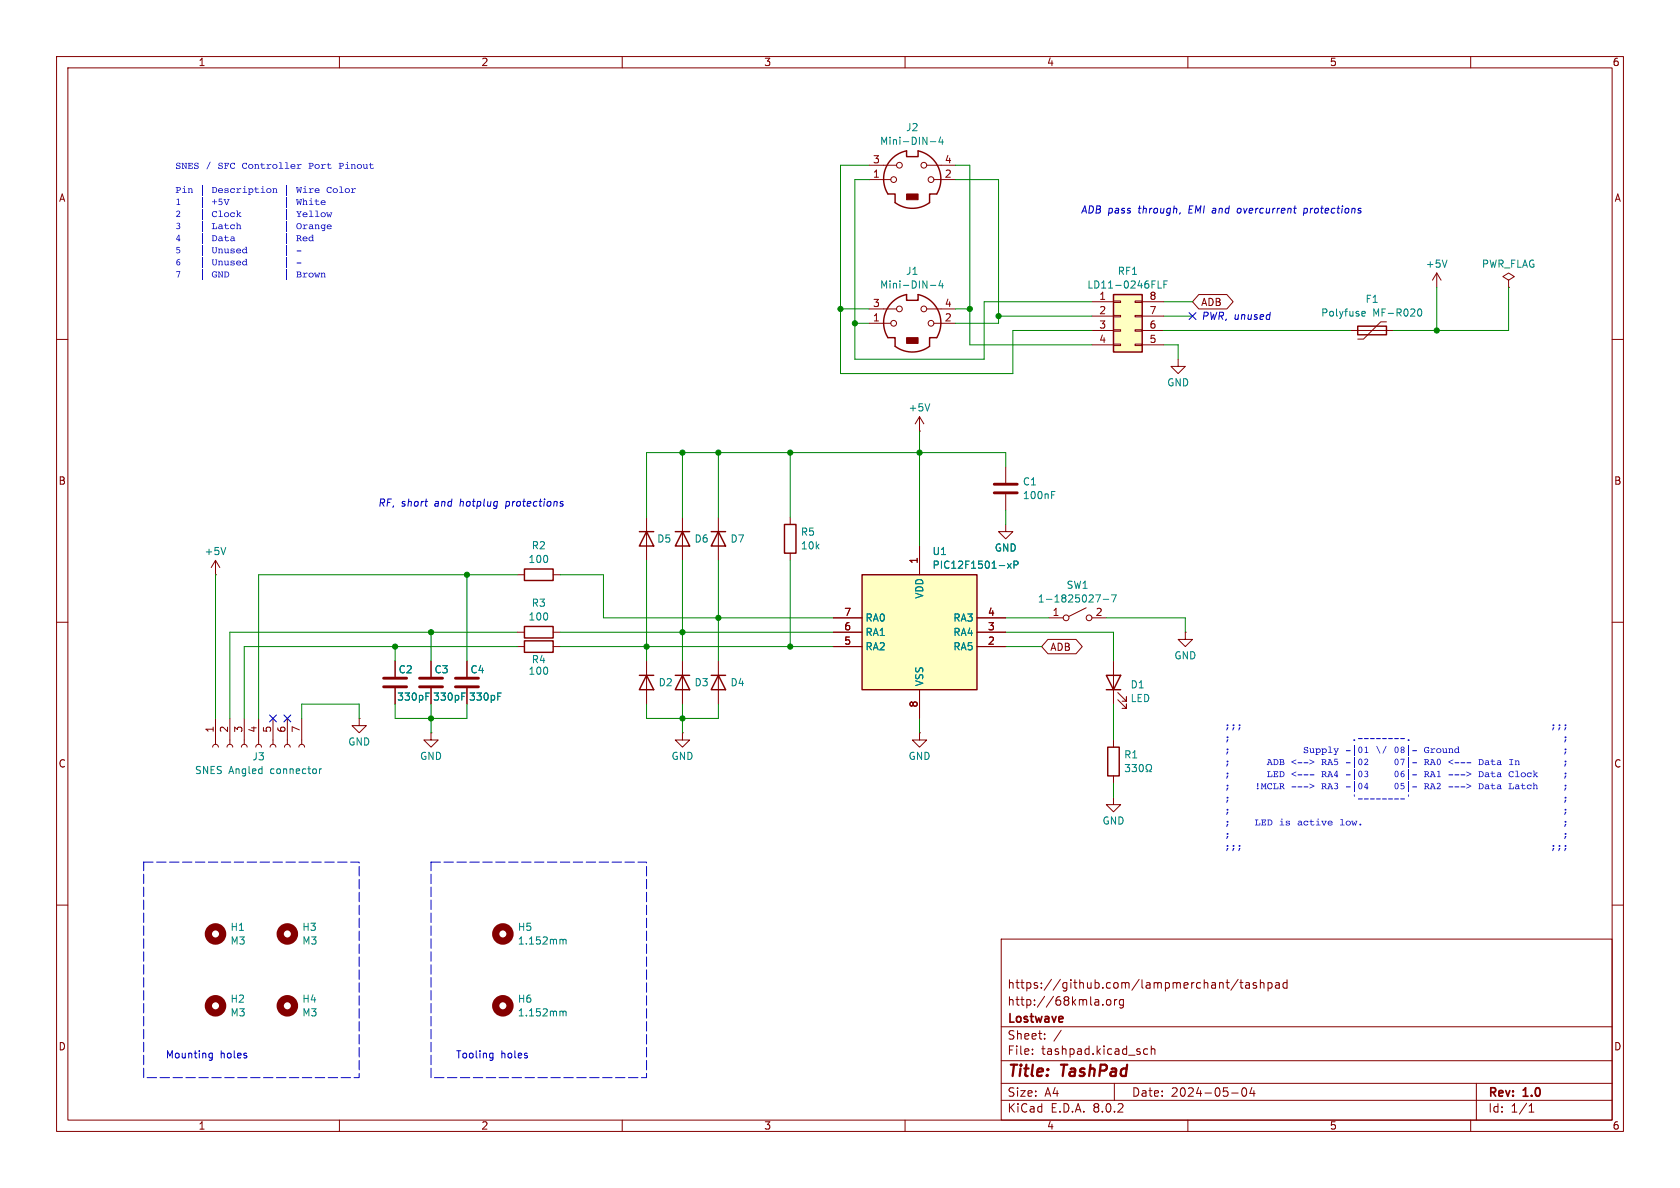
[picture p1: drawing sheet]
<svg xmlns="http://www.w3.org/2000/svg" width="297mm" height="210mm" viewBox="0 0 297 210" stroke-linecap="round" stroke-linejoin="round" font-family="sans-serif">
<g fill="none" stroke="#840000" stroke-width=".18">
<path d="M10 10h277v190h-277zM12 12h273v186h-273zM60 10v2M110 10v2M160 10v2M210 10v2M260 10v2M10 60h2M238.8 58.4h7.6M245.1 56.9h-1l-3.1 3h-1M254 48.3l-.8 1.2M254 48.3v2.5"/>
<path d="M254 48.3l.8 1.2M266.7 49.5l1-.6-1-.6-1 .6 1 .6v1.3M266.7 50.8h.1M285 60h2M208.3 63.5v1.3h1.2l-1.2 1.2-1.3-1.2h1.3M139.7 91.4v1.3M139.7 97.8v1.3M177.8 92.7v1.3h1.3l-1.3 1.3-1.3-1.3h1.3M177.8 82.6v2.7M177.8 87.4v2.8M10 110h2M82.5 116.8v2.8"/>
<path d="M185.4 109.2h2.6M192 107.4l-3 1.6M193 109.2h2.6M209.5 111.8v1.2h1.3l-1.3 1.3-1.2-1.3h1.2M209.5 111.8h.1M285 110h2M37.6 132.1l.1-.4 .4-.1 .4 .1 .1 .4M38.1 127v4.6M40.1 132.1l.2-.4 .3-.1 .4 .1 .1 .4M40.6 127v4.6M42.7 132.1l.1-.4 .4-.1 .3 .1 .2 .4M43.2 127v4.6"/>
<path d="M45.2 132.1l.2-.4 .3-.1 .4 .1 .1 .4M45.7 127v4.6M47.8 132.1l.1-.4 .4-.1 .3 .1 .2 .4M48.3 127v4.6M50.3 132.1l.1-.4 .4-.1 .4 .1 .1 .4M50.8 127v4.6M52.8 132.1l.2-.4 .3-.1 .4 .1 .1 .4M53.3 127v4.6M82.5 121.7v2.8M10 160h2M196.8 141v1.2h1.3l-1.3 1.3-1.2-1.3h1.2M285 160h2"/>
<path d="M177 166h108v32h-108zM194.2 176.8v.9M194.2 177.6l-.1 .1M194.2 177.1h-.1M195 177.6v.1M195.7 176.8l.2-.1 .4 .1 .1 .6-.2 .2-.3 .1-.2-.1zM197 176.7v1M197.5 176.7l-.3 .1-.2 .2M198.6 176.8l-.4-.1-.3 .3v.4l.1 .2h.6M198.6 176.7v1.2l-.3 .3-.3-.1M216.7 173.7h.6M217 173.2v1.3l.3 .2"/>
<path d="M218.9 173.1l-1.3 2M219.2 173.7h.5M219.4 173.2v1.3l.3 .2M220.2 173.8h.6l.1 .9M220.9 174.1h-.5a.29 .29 0 0 0-.2 .3 .29 .29 0 0 0 .2 .3l.5-.1M222.1 173.8l-.4-.1-.2 .2 .1 .2 .5 .2v.3h-.6M222.8 173.8l.2-.1 .4 .1 .1 .9M222.8 173.2v1.5M224.2 173.8l.4-.1 .3 .3v.4l-.2 .2h-.5M224.2 173.7v1.5M225.5 173.8h.6l.1 .9M226.2 174.1h-.5a.29 .29 0 0 0-.3 .3 .29 .29 0 0 0 .3 .3l.5-.1"/>
<path d="M227.5 173.8l-.4-.1-.3 .3v.4l.2 .2h.5M227.5 173.2v1.5M60 198v2M110 198v2M160 198v2M177 194.5h108M177 191.5h108M177 187.5h108M177 181.5h108M182.5 186.3v.1M182.5 185.5v.1M184.7 183.6v.1"/>
<path d="M184.7 182.8v.1M187.6 182.1l-1.3 2M197 191.5v3M202.9 185.5l-.4-.1-.3 .3v.4l.1 .2h.6M203.5 185.5l.2-.1 .4 .1 .1 .9M203.5 184.9v1.5M210 198v2M217.7 193.2h1.2M219.7 192.4l.2-.1a.81 .81 0 0 1 .6 .6 .81 .81 0 0 1-.3 .8l-.2 .1a.81 .81 0 0 1-.3-1.4zM221.3 192.2l-.3 1.1h.9M221.7 192.8v1M260 198v2"/>
<path d="M261 191.5v6.5M270.3 196.6h.9M270.3 195.5l.4-.4v1.5"/>
<circle cx="188.5" cy="109.2" r=".51"/>
<circle cx="192.5" cy="109.2" r=".51"/>
</g>
<path d="M240 57.7h5.1v1.5h-5.1zM138.7 92.7h2v5.1h-2z" fill="none" stroke="#840000" stroke-width=".25"/>
<g fill="none" stroke="#008484" stroke-width=".18">
<path d="M240.8 55.7l.1 .2 .4-.1M240.8 55.2l.1-.2h.3l.2 .2v.1l-.6 .2M250.8 54.7l.1-.1a.68 .68 0 0 1 .5 .6 .68 .68 0 0 1-.5 .7 .84 .84 0 0 1-.1-1.2zM255.8 46l-.4 1.2M185.9 87.5h.4M185.9 86.9h.6M193.7 105.2h.9l-.6 1.2M195 105.9h1M196.5 105.2h.8l-.5 1.2M56.5 135.9v.9M56.8 135.9l-.3 .2M88 123.1h.4"/>
<path d="M88 122.5h.6"/>
</g>
<path d="M175.8 85.6h4M175.8 87.1h4M80.5 119.9h4.1M80.5 121.4h4.1" fill="none" stroke="#840000" stroke-width=".51"/>
<path d="M196.8 52.1h5.1v10.1h-5.1z" fill="#ffffc2"/>
<g fill="none" stroke="#840000" stroke-width=".18">
<path d="M153.7 31.8h3.8M153.7 29.2h4.8M163.8 29.2h5.1M165.1 31.8h3.8M153.7 57.2h3.8M153.7 54.6h4.8M163.8 54.6h5.1M165.1 57.2h3.8M193 53.3h3.8M193 55.9h3.8M193 58.4h3.8M196.8 58.3h1.3v.2h-1.3z"/>
<path d="M196.8 55.8h1.3v.2h-1.3zM196.8 53.2h1.3v.3h-1.3zM200.7 58.3h1.2v.2h-1.2zM200.7 55.8h1.2v.2h-1.2zM200.7 53.2h1.2v.3h-1.2zM201.9 53.3h3.8M201.9 55.9h3.8M201.9 58.4h3.8M162.6 76.2h.1M162.6 73.7l-.8 1.2M162.6 73.7v2.5M162.6 73.7l.7 1.2"/>
<path d="M193 61h3.8M196.8 60.8h1.3v.3h-1.3zM200.7 60.8h1.2v.3h-1.2zM201.9 61h3.8M38.1 99.1l-.8 1.2M38.1 99.1v2.5M38.1 99.1l.8 1.2M127 91.4v7.7M38.1 101.6h.1M69.8 116.8v2.8M76.2 116.8v2.8M91.4 101.6h1.3"/>
<path d="M97.8 101.6h1.3M114.3 116.8v7.7M127 116.8v7.7M69.8 121.7v2.8M76.2 121.7v2.8M120.6 129.5v1.3h1.3l-1.3 1.3-1.2-1.3h1.2M120.6 129.5h.1M162.6 129.5v1.3h1.2l-1.2 1.3-1.3-1.3h1.3M162.6 129.5h.1"/>
<circle cx="158" cy="31.8" r=".51"/>
<circle cx="159" cy="29.2" r=".51"/>
<circle cx="163.3" cy="29.2" r=".51"/>
<circle cx="164.6" cy="31.8" r=".51"/>
<circle cx="158" cy="57.2" r=".51"/>
<circle cx="159" cy="54.6" r=".51"/>
<circle cx="163.3" cy="54.6" r=".51"/>
<circle cx="164.6" cy="57.2" r=".51"/>
</g>
<path d="M157.6 28.1l1.4-1 1.3-.4v1h2v-1a5.1 5.1 0 0 1 3.3 7.6h-1.3v1.5a5.1 5.1 0 0 1-6.1 0v-1.5h-1.2a5.1 5.1 0 0 1 .6-6.2zM157.6 53.5l1.4-1 1.3-.4v1h2v-1a5.1 5.1 0 0 1 3.3 7.6h-1.3v1.5a5.1 5.1 0 0 1-6.1 0v-1.5h-1.2a5.1 5.1 0 0 1 .6-6.2zM196.8 52.1h5.1v10.1h-5.1zM125.7 94h2.6M127 94l1.3 2.5h-2.6zM92.7 100.6h5.1v2h-5.1zM113 119.4h2.6M114.3 119.4l1.3 2.5h-2.6zM125.7 119.4h2.6M127 119.4l1.3 2.5h-2.6z" fill="none" stroke="#840000" stroke-width=".25"/>
<g fill="none" stroke="#008484" stroke-width=".18">
<path d="M164.5 25h.9M166.3 24.2l-.3 .9h.8M166.6 24.7v.8M164.5 50.4h.9M166.3 49.6l-.3 .9h.8M166.6 50.1v.8M204.7 49.7v1.2h.6M205.8 50.3h.4M206.4 49.7h-.6v1.2M164.4 71.4l-.4 1.2M39.9 96.8l-.4 1.2M75.3 123.1h.4"/>
<path d="M75.3 122.5h.6M81.6 123.1h.5M81.6 122.5h.6"/>
</g>
<path d="M67.8 119.9h4.1M74.2 119.9h4M67.8 121.4h4.1M74.2 121.4h4" fill="none" stroke="#840000" stroke-width=".51"/>
<g fill="none" stroke="#840000" stroke-width="1.3">
<circle cx="38.1" cy="165.1" r="1.27"/>
<circle cx="50.8" cy="177.8" r="1.27"/>
</g>
<g fill="#840000" stroke="#840000" stroke-width=".18">
<path d="M160.3 34.3h2v1h-2z"/>
<path d="M160.3 59.7h2v1h-2z"/>
</g>
<path d="M152.4 101.6h20.3v20.3h-20.3z" fill="#ffffc2"/>
<path d="M113 94h2.6M114.3 94l1.3 2.5h-2.6zM119.4 94h2.5M120.6 94l1.3 2.5h-2.5zM92.7 113.3h5.1v2h-5.1zM92.7 110.7h5.1v2.1h-5.1zM119.4 119.4h2.5M120.6 119.4l1.3 2.5h-2.5zM152.4 101.6h20.3v20.3h-20.3zM195.6 119.4h2.5l-1.3 2.5zM195.6 121.9h2.5M195.8 132.1h2.1v5.1h-2.1z" fill="none" stroke="#840000" stroke-width=".25"/>
<g fill="none" stroke="#840000" stroke-width=".18">
<path d="M211.9 52.1h5l1.1 1.2-1.1 1.3h-5l-1.1-1.3zM114.3 91.4v7.7M120.6 91.4v7.7M162.6 96.5v5.1M91.4 114.3h1.3M91.4 111.8h1.3M97.8 114.3h1.3M97.8 111.8h1.3M120.6 116.8v7.7M147.3 114.3h5.1M147.3 111.8h5.1M147.3 109.2h5.1"/>
<path d="M172.7 114.3h5.1M172.7 111.8h5.1M172.7 109.2h5.1M185.3 113h4.9l1.1 1.3-1.1 1.3h-4.9l-1.2-1.3zM196.8 116.8v7.7M63.5 127v1.3h1.3l-1.3 1.2-1.3-1.2h1.3M63.5 127h.1M76.2 129.5v1.3h1.3l-1.3 1.3-1.3-1.3h1.3M76.2 129.5h.1M162.6 121.9v5.1M196.8 130.8v1.3M196.8 137.2v1.2"/>
<path d="M197.6 123.7l1.5 1.5v-.7v.7h-.7M197.6 122.4l1.5 1.6v-.8v.8h-.7"/>
</g>
<g fill="none" stroke="#008484" stroke-width=".18">
<path d="M178.1 99.6l.7 .9M178.8 99.6l-.7 .9M179.3 99.9l.6-.1 .1-.2-.1-.3-.6-.1v1.3M198.9 135.1h.8l-.4 .5 .3 .1v.6l-.1 .1-.6-.1M200.1 135.1h.8l-.4 .5 .4 .1v.6l-.2 .1-.6-.1M201.6 135.2l.1-.1a.68 .68 0 0 1 .4 .7 .68 .68 0 0 1-.4 .6 .84 .84 0 0 1-.1-1.2zM202.6 136.4h.3v-.2a.54 .54 0 0 1-.3-.8 .54 .54 0 0 1 .8-.2 .58 .58 0 0 1-.1 1v.2h.3M99.2 178.7l.3 .2M99.2 166l.3 .2M99.5 178.9l.2-.2 .3 .1 .1 .8M99.5 166.2v.7M99.5 178.9v.7"/>
<path d="M99.5 166.2l.2-.2 .3 .1 .1 .8"/>
</g>
<g fill="none" stroke="#840000" stroke-width="1.3">
<circle cx="38.1" cy="177.8" r="1.27"/>
<circle cx="50.8" cy="165.1" r="1.27"/>
<circle cx="88.9" cy="165.1" r="1.27"/>
<circle cx="88.9" cy="177.8" r="1.27"/>
</g>
<path d="M86.8 186.2h.3M87.1 186.2v1l-.1 .2h-.3M87.1 187h-.3" fill="none" stroke="#0000c2" stroke-width=".18"/>
<g fill="#0000c2">
<path d="M50.4 28.7h.4v1l.3 .1h-.7l.3-.1v-.9z"/>
<path d="M51.5 29.1a.39 .39 0 0 1 .5-.1 .39 .39 0 0 1 .2 .5h-.7a.45 .45 0 0 0 .7 .1 .46 .46 0 0 1-.5 .2 .46 .46 0 0 1-.3-.4h.7l-.3-.3-.4 .3z"/>
<path d="M52.5 29h.3v.2l.3-.2 .2 .1-.5 .2v.4l.3 .1h-.7l.2-.1v-.6z"/>
<path d="M58 28.8h.1v.3h.4l-.4 .1v.5l.5-.1a.32 .32 0 0 1-.4 .2 .32 .32 0 0 1-.2-.3v-.3l-.3-.1h.3z"/>
<path d="M65.4 28.8h.1l.1 .3h.4l-.4 .1v.5l.5-.1a.32 .32 0 0 1-.4 .2 .32 .32 0 0 1-.3-.3v-.3l-.2-.1h.2z"/>
<path d="M33.2 33.3h.7l.2 .8h-.3l.1-.6-.2-.1-.2 .2 .1 .5h-.4l.1-.7z"/>
<path d="M46.2 33.3h.3v.7l.4 .1h-.8l.3-.1v-.6z"/>
<path d="M47.2 33.4a.46 .46 0 0 1 .7 .1 .46 .46 0 0 1-.2 .6 .46 .46 0 0 1-.6-.4h.1a.31 .31 0 0 0 .5 .3 .31 .31 0 0 0 0-.6 .31 .31 0 0 0-.5 .3h-.1z"/>
<path d="M48.2 33.3h.6l.2 .8h-.3l.1-.6-.2-.1-.2 .2 .1 .5h-.3l.1-.7z"/>
<path d="M62.1 33.3h.3v.2l.3-.2h.2l-.5 .3v.4l.3 .1h-.7l.3-.1v-.6z"/>
<path d="M56.8 35.5a.39 .39 0 0 1 .5-.1 .39 .39 0 0 1 .2 .5h-.7a.45 .45 0 0 0 .7 .1 .46 .46 0 0 1-.5 .2 .46 .46 0 0 1-.3-.4h.7l-.3-.3-.4 .3z"/>
<path d="M41.8 37.2l.2 .1v.6l.3-.3h.3l-.4 .3 .5 .5h-.4l.1-.2-.3-.2-.1 .3-.2 .1 .1-.2v-.9z"/>
<path d="M57.7 37.6h.3l-.1 .1 .1 .5 .2-.4 .2 .4 .1-.5-.1-.1h.3l-.3 .8-.2-.5-.1 .4-.1 .1z"/>
<path d="M41.8 39.4h.2v.4l.2-.1h.3l.1 .8h-.3l.1-.5-.2-.2-.2 .2 .1 .5h-.3l.1-.1v-.9z"/>
</g>
<path d="M208.6 37.6l-.1 .2M218.9 36.9l-.2 .5 .2 .3M228.7 36.8h.5M230.5 37.6l.3 .1M230.6 36.8l-.2 1.3M230.9 36.8l-.3 .1M75.1 88.6h.5M99.1 89l.4 .2v.2l-.4 .1M99.1 88.7h.4M37 186.9l.2 .1h.3M37.5 186.2v1l-.2 .2h-.3M37.5 186.2h-.3l-.2 .1" fill="none" stroke="#0000c2" stroke-width=".18"/>
<g fill="#0000c2">
<path d="M219.1 128.6h.2l-.3 .5z"/>
<path d="M276.7 128.6h.2l-.3 .5z"/>
<path d="M240.1 130.5h.7l.1 .1-.8 .1z"/>
<path d="M241.2 130.5h.7l.1 .1-.8 .1z"/>
<path d="M242.2 130.5h.8v.1l-.7 .1z"/>
<path d="M243.3 130.5h.7l.1 .1-.8 .1z"/>
<path d="M244.4 130.5h.7l.1 .1-.8 .1z"/>
<path d="M245.4 130.5h.8v.1l-.7 .1z"/>
<path d="M246.5 130.5h.7l.1 .1-.8 .1z"/>
<path d="M247.6 130.5h.7l.1 .1-.8 .1z"/>
<path d="M235.8 132.3h.3l-.1 .1 .2 .5 .3-.5-.2-.1h.4l-.5 1 .1 .1-.5 .1 .2-.2 .2-.2z"/>
<path d="M241.3 132.1l.3-.1v1l.3 .1h-.6l.2-.1v-.9z"/>
<path d="M243.3 131.9l.7 1.3z"/>
<path d="M245 131.9h.1l-.6 1.3z"/>
<path d="M249.7 132.6h.8v.1l-.8 .1z"/>
<path d="M231.5 134.3l.9 .4-.9 .4 .7-.4z"/>
<path d="M241.2 134.2a.39 .39 0 0 1 .7 .1 .39 .39 0 0 1-.3 .6l-.2 .2 .4-.1 .1 .2h-.7l.1-.2a.59 .59 0 0 0 .3-.8l-.3 .2z"/>
<path d="M249.7 134.8l.8-.1v.2h-.8z"/>
<path d="M259.3 134.8l.8-.1v.2h-.8z"/>
<path d="M266.8 134.2h.7l-.3 .1v.8l.3 .1h-.7l.3-.1v-.8z"/>
<path d="M267.8 134.4l.7 .1 .2 .7h-.4l.1-.5-.1-.2-.3 .2 .1 .5h-.3l.1-.1z"/>
<path d="M231.6 136.9h.7l.1 .1-.8 .1z"/>
<path d="M241.3 136.3a.31 .31 0 0 1 .4 0 .31 .31 0 0 1 0 .5 .35 .35 0 0 1 0 .5 .35 .35 0 0 1-.5-.1 .27 .27 0 0 0 .5 0 .27 .27 0 0 0-.2-.4 .24 .24 0 0 0 .2-.4 .24 .24 0 0 0-.4 0z"/>
<path d="M249.7 136.9h.8v.1l-.8 .1z"/>
<path d="M259.2 136.4l.9 .4-.9 .4 .7-.4z"/>
<path d="M271 136.2l.3 .1v.6l.2-.2v-.1h.3l-.4 .3 .5 .5h-.3v-.1l-.2-.3-.1 .4h-.3l.1-.1v-.9z"/>
<path d="M231.5 138.6l.9 .4-.9 .4 .7-.4z"/>
<path d="M241.6 138.4h.1l.1 .7h.1l-.1 .2v.2h-.3l.1-.2-.4-.1 .4-.1v-.6l-.3 .6h-.1z"/>
<path d="M249.7 139h.8v.1l-.8 .1z"/>
<path d="M259.2 138.6l.9 .4-.9 .4 .7-.4z"/>
<path d="M271 138.4h.2v.4l.3-.1 .2 .1 .2 .7h-.4l.1-.5-.1-.2-.3 .2 .1 .5h-.3l.1-.1v-.9z"/>
<path d="M239.3 140.5h.2l-.1 .4z"/>
<path d="M240.1 141.2l.7-.1 .1 .2h-.8z"/>
<path d="M241.2 141.2l.7-.1 .1 .2h-.8z"/>
<path d="M242.2 141.2l.8-.1v.2h-.7z"/>
<path d="M243.3 141.2l.7-.1 .1 .2h-.8z"/>
<path d="M244.4 141.2l.7-.1 .1 .2h-.8z"/>
<path d="M245.4 141.2l.8-.1v.2h-.7z"/>
<path d="M246.5 141.2l.7-.1 .1 .2h-.8z"/>
<path d="M247.6 141.2l.7-.1 .1 .2h-.8z"/>
<path d="M227.4 145.2l.1-.1a.27 .27 0 0 1 .3 0 .27 .27 0 0 1 .2 .3l-.2-.1a.2 .2 0 0 0-.2-.2 .2 .2 0 0 0-.1 .3 .2 .2 0 0 0 .3 0 .29 .29 0 0 1 .2 .5 .29 .29 0 0 1-.5 0h-.2v-.3a.32 .32 0 0 0 .3 .2 .32 .32 0 0 0 .3-.2 .39 .39 0 0 1-.4 0 .39 .39 0 0 1-.1-.4z"/>
<path d="M233.6 145.1h.4l-.2 .1 .3 .6 .2-.6-.1-.1h.4l-.5 .8h-.1z"/>
<path d="M234.8 145.2a.39 .39 0 0 1 .5-.1 .39 .39 0 0 1 .2 .5h-.6a.45 .45 0 0 0 .7 .1 .46 .46 0 0 1-.6 .2 .46 .46 0 0 1-.3-.5h.7l-.2-.2-.5 .2z"/>
<path d="M219.1 149.9h.2l-.3 .6z"/>
<path d="M276.7 149.9h.2l-.3 .6z"/>
<circle cx="219.1" cy="128.2" r=".17"/>
<circle cx="276.8" cy="128.2" r=".17"/>
<circle cx="239.4" cy="130.8" r=".17"/>
<circle cx="249" cy="130.8" r=".17"/>
<circle cx="240.5" cy="145.8" r=".17"/>
<circle cx="219.1" cy="149.5" r=".17"/>
<circle cx="276.8" cy="149.5" r=".17"/>
</g>
<path d="M25.4 152.4h38.1v38.1h-38.1zM76.2 152.4h38.1v38.1h-38.1z" fill="none" stroke="#0000c2" stroke-width=".18" stroke-dasharray="1.7 .6"/>
<g fill="none" stroke="#008400" stroke-width=".18">
<path d="M153.7 29.2h-5.1v36.8h30.5v-7.6h13.9M153.7 31.8h-2.6v31.7h22.9v-10.2h19M168.9 31.8h7.6v25.4h-7.6M168.9 29.2h2.5v31.8h21.6M148.6 54.6h5.1M151.1 57.2h2.6M168.9 54.6h2.5M176.5 55.9h16.5M205.7 55.9h5.1M205.7 53.3h5.1M205.7 58.4h33.1M254 50.8v7.6"/>
<path d="M266.7 50.8v7.6h-20.3M162.6 76.2v20.3M205.7 61h2.6v2.5M114.3 99.1v17.7M120.6 80v11.4M120.6 99.1v17.7M127 80v11.4M127 99.1v17.7M139.7 80v11.4M139.7 99.1v15.2M177.8 82.6v-2.6h-63.5v11.4M177.8 90.2v2.5"/>
<path d="M38.1 101.6v25.4M69.8 114.3v2.5M76.2 111.8v5M82.5 101.6v15.2M91.4 114.3h-48.2v12.7M91.4 111.8h-50.8v15.2M91.4 101.6h-45.7v25.4M99.1 114.3h48.2M99.1 101.6h7.6v7.6h40.6M99.1 111.8h48.2M177.8 114.3h6.3M177.8 111.8h19v5"/>
<path d="M177.8 109.2h7.6M195.6 109.2h13.9v2.6M53.3 127v-2.5h10.2v2.5M69.8 124.5v2.5h12.7v-2.5M76.2 124.5v5M114.3 124.5v2.5h12.7v-2.5M120.6 124.5v5M162.6 127v2.5M196.8 124.5v6.3M196.8 138.4v2.6"/>
</g>
<path d="M210.2 55.3l1.2 1.2M211.4 55.3l-1.2 1.2M47.7 126.4l1.2 1.2M48.9 126.4l-1.2 1.2M50.2 126.4l1.2 1.2M51.4 126.4l-1.2 1.2" fill="none" stroke="#000084" stroke-width=".18"/>
<path d="M178.1 99.6l.7 .9M178.8 99.6l-.7 .9M179.3 99.9l.6-.1 .1-.2-.1-.3-.6-.1v1.3M75.3 123.1h.4M75.3 122.5h.6M81.6 123.1h.5M81.6 122.5h.6M88 123.1h.4M88 122.5h.6" fill="none" stroke="#008484" stroke-width=".18"/>
<g fill="none" stroke="#840000" stroke-width=".18">
<path d="M162.6 96.5v5.1M69.8 116.8v2.8M76.2 116.8v2.8M82.5 116.8v2.8M147.3 114.3h5.1M147.3 111.8h5.1M147.3 109.2h5.1M172.7 114.3h5.1M172.7 111.8h5.1M172.7 109.2h5.1M69.8 121.7v2.8M76.2 121.7v2.8"/>
<path d="M82.5 121.7v2.8M162.6 121.9v5.1"/>
</g>
<g fill="#008400" stroke="#008400" stroke-width=".18">
<circle cx="127" cy="80" r=".46"/>
<circle cx="139.7" cy="80" r=".46"/>
<circle cx="162.6" cy="80" r=".46"/>
<circle cx="151.1" cy="57.2" r=".46"/>
<circle cx="148.6" cy="54.6" r=".46"/>
<circle cx="76.2" cy="111.8" r=".46"/>
<circle cx="69.8" cy="114.3" r=".46"/>
<circle cx="76.2" cy="127" r=".46"/>
<circle cx="114.3" cy="114.3" r=".46"/>
<circle cx="120.6" cy="111.8" r=".46"/>
<circle cx="139.7" cy="114.3" r=".46"/>
<circle cx="120.6" cy="127" r=".46"/>
<circle cx="127" cy="109.2" r=".46"/>
<circle cx="120.6" cy="80" r=".46"/>
<circle cx="82.5" cy="101.6" r=".46"/>
<circle cx="171.4" cy="54.6" r=".46"/>
<circle cx="176.5" cy="55.9" r=".46"/>
<circle cx="254" cy="58.4" r=".46"/>
</g>
<g font-size="2.8" fill="#840000">
<text x="178" y="190.9">Title:</text>
<text x="187.7" y="190.9">TashPad</text>
</g>
<g font-size="2.1" fill="#840000">
<text x="178" y="178">http://68kmla.org</text>
<text x="178" y="175">https://github.com/lampmerchant/tashpad</text>
<text x="178" y="184">Sheet:</text>
<text x="178" y="181.2">Lostwave</text>
<text x="178" y="186.7">File:</text>
<text x="184.1" y="186.7">tashpad.kicad_sch</text>
<text x="178" y="196.9">KiCad</text>
<text x="178" y="194.1">Size:</text>
<text x="184.7" y="194.1">A4</text>
<text x="185.7" y="196.9">E.D.A.</text>
<text x="193.3" y="196.9">8.0.2</text>
<text x="200" y="194.1">Date:</text>
<text x="207" y="194.1">2024-05-04</text>
<text x="263" y="194.3">Rev:</text>
<text x="263" y="196.9">Id:</text>
<text x="267.1" y="196.9">1/1</text>
<text x="269.4" y="194.3">1.0</text>
</g>
<g font-size="1.8" fill="#840000">
<text x="35" y="11.9">1</text>
<text x="85" y="11.9">2</text>
<text x="135" y="11.9">3</text>
<text x="185" y="11.9">4</text>
<text x="235" y="11.9">5</text>
<text x="285" y="11.9">6</text>
<text x="154.2" y="29">3</text>
<text x="166.9" y="29">4</text>
<text x="10.3" y="35.9">A</text>
<text x="154.2" y="31.5">1</text>
<text x="166.9" y="31.5">2</text>
<text x="285.3" y="35.9">A</text>
<text x="194.2" y="53.1">1</text>
<text x="203.1" y="53.1">8</text>
<text x="154.2" y="56.9">1</text>
<text x="154.2" y="54.4">3</text>
<text x="166.9" y="56.9">2</text>
<text x="166.9" y="54.4">4</text>
<text x="194.2" y="55.6">2</text>
<text x="194.2" y="58.2">3</text>
<text x="203.1" y="58.2">6</text>
<text x="203.1" y="55.6">7</text>
<text x="212.2" y="54.3">ADB</text>
<text x="194.2" y="60.7">4</text>
<text x="203.1" y="60.7">5</text>
<text x="10.3" y="85.9">B</text>
<text x="285.3" y="85.9">B</text>
<text x="162.3" y="99.8" transform="rotate(-90 162.3 99.8)">1</text>
<text x="149.2" y="111.5">6</text>
<text x="149.2" y="109">7</text>
<text x="174.6" y="111.5">3</text>
<text x="174.6" y="109">4</text>
<text x="186" y="109">1</text>
<text x="193.6" y="109">2</text>
<text x="149.2" y="114">5</text>
<text x="174.6" y="114">2</text>
<text x="185.6" y="115.3">ADB</text>
<text x="162.3" y="125.2" transform="rotate(-90 162.3 125.2)">8</text>
<text x="37.8" y="129.6" transform="rotate(-90 37.8 129.6)">1</text>
<text x="40.4" y="129.6" transform="rotate(-90 40.4 129.6)">2</text>
<text x="42.9" y="129.6" transform="rotate(-90 42.9 129.6)">3</text>
<text x="45.5" y="129.6" transform="rotate(-90 45.5 129.6)">4</text>
<text x="48" y="129.6" transform="rotate(-90 48 129.6)">5</text>
<text x="50.5" y="129.6" transform="rotate(-90 50.5 129.6)">6</text>
<text x="53.1" y="129.6" transform="rotate(-90 53.1 129.6)">7</text>
<text x="10.3" y="135.9">C</text>
<text x="285.3" y="135.9">C</text>
<text x="10.3" y="185.9">D</text>
<text x="285.3" y="185.9">D</text>
<text x="35" y="199.9">1</text>
<text x="85" y="199.9">2</text>
<text x="135" y="199.9">3</text>
<text x="185" y="199.9">4</text>
<text x="235" y="199.9">5</text>
<text x="285" y="199.9">6</text>
</g>
<g font-size="1.8" fill="#008484">
<text x="160.1" y="23.4">J2</text>
<text x="155.5" y="25.8">Mini-DIN-4</text>
<text x="252" y="47.5">+5V</text>
<text x="261.9" y="47.5">PWR_FLAG</text>
<text x="155.5" y="51.2">Mini-DIN-4</text>
<text x="160.1" y="48.8">J1</text>
<text x="192.1" y="51.2">LD11-0246FLF</text>
<text x="197.5" y="48.8">RF1</text>
<text x="241.3" y="53.7">F1</text>
<text x="233.5" y="56.2">Polyfuse</text>
<text x="242.7" y="56.2">MF-R020</text>
<text x="206.2" y="68.5">GND</text>
<text x="160.5" y="72.9">+5V</text>
<text x="180.7" y="86">C1</text>
<text x="180.7" y="88.4">100nF</text>
<text x="141.5" y="94.9">R5</text>
<text x="36.1" y="98.3">+5V</text>
<text x="93.3" y="99.7">100</text>
<text x="93.9" y="97.3">R2</text>
<text x="116.1" y="96.1">D5</text>
<text x="122.7" y="96.1">D6</text>
<text x="129" y="96.1">D7</text>
<text x="141.5" y="97.3">10k</text>
<text x="164.8" y="98.3">U1</text>
<text x="164.8" y="100.7">PIC12F1501-xP</text>
<text x="175.8" y="97.7">GND</text>
<text x="93.9" y="107.5">R3</text>
<text x="163.4" y="105.9" transform="rotate(-90 163.4 105.9)">VDD</text>
<text x="183.4" y="106.7">1-1825027-7</text>
<text x="188.5" y="104.3">SW1</text>
<text x="93.3" y="109.9">100</text>
<text x="152.9" y="112.6">RA1</text>
<text x="152.9" y="110.1">RA0</text>
<text x="168.4" y="112.6">RA4</text>
<text x="168.4" y="110.1">RA3</text>
<text x="70.4" y="119.2">C2</text>
<text x="76.7" y="119.2">C3</text>
<text x="83.1" y="119.2">C4</text>
<text x="93.3" y="119.5">100</text>
<text x="93.9" y="117.4">R4</text>
<text x="152.9" y="115.2">RA2</text>
<text x="168.4" y="115.2">RA5</text>
<text x="207.5" y="116.8">GND</text>
<text x="70.1" y="124.1">330pF</text>
<text x="76.5" y="124.1">330pF</text>
<text x="82.8" y="124.1">330pF</text>
<text x="116.3" y="121.5">D2</text>
<text x="122.7" y="121.5">D3</text>
<text x="129" y="121.5">D4</text>
<text x="163.4" y="121.4" transform="rotate(-90 163.4 121.4)">VSS</text>
<text x="199.8" y="121.9">D1</text>
<text x="199.8" y="124.3">LED</text>
<text x="61.5" y="132">GND</text>
<text x="34.4" y="137">SNES</text>
<text x="40.4" y="137">Angled</text>
<text x="44.5" y="134.6">J3</text>
<text x="47.9" y="137">connector</text>
<text x="74.2" y="134.5">GND</text>
<text x="118.6" y="134.5">GND</text>
<text x="160.5" y="134.5">GND</text>
<text x="198.6" y="134.3">R1</text>
<text x="194.8" y="146">GND</text>
<text x="40.6" y="167.2">M3</text>
<text x="40.6" y="164.8">H1</text>
<text x="53.3" y="167.2">M3</text>
<text x="53.3" y="164.8">H3</text>
<text x="91.4" y="164.8">H5</text>
<text x="91.4" y="167.2">1.152mm</text>
<text x="40.6" y="179.9">M3</text>
<text x="40.6" y="177.5">H2</text>
<text x="53.3" y="179.9">M3</text>
<text x="53.3" y="177.5">H4</text>
<text x="91.4" y="177.5">H6</text>
<text x="91.4" y="179.9">1.152mm</text>
</g>
<g font-size="1.8" fill="#0000c2">
<text x="31" y="30.2">SNES /</text>
<text x="31" y="34.5">Pin</text>
<text x="35.3" y="34.5">|</text>
<text x="37.4" y="34.5">Description</text>
<text x="38.5" y="30.2">SFC Controller</text>
<text x="50.2" y="34.5">|</text>
<text x="52.3" y="34.5">Wire</text>
<text x="54.5" y="30.2">Port</text>
<text x="57.7" y="34.5">Color</text>
<text x="59.8" y="30.2">Pinout</text>
<text x="31" y="36.6">1</text>
<text x="31" y="38.7">2</text>
<text x="31" y="40.9">3</text>
<text x="35.3" y="36.6">|</text>
<text x="35.3" y="38.7">|</text>
<text x="35.3" y="40.9">|</text>
<text x="37.4" y="36.6">+5V</text>
<text x="37.4" y="38.7">Clock</text>
<text x="37.4" y="40.9">Latch</text>
<text x="50.2" y="36.6">|</text>
<text x="50.2" y="38.7">|</text>
<text x="50.2" y="40.9">|</text>
<text x="52.3" y="36.6">White</text>
<text x="52.3" y="38.7">Yellow</text>
<text x="52.3" y="40.9">Orange</text>
<text x="191" y="38">ADB pass</text>
<text x="201.3" y="38">through,</text>
<text x="210.4" y="38">EMI and</text>
<text x="219.4" y="38">overcurrent</text>
<text x="231.3" y="38">protections</text>
<text x="31" y="43">4</text>
<text x="31" y="45.1">5</text>
<text x="31" y="47.3">6</text>
<text x="35.3" y="43">|</text>
<text x="35.3" y="45.1">|</text>
<text x="35.3" y="47.3">|</text>
<text x="37.4" y="43">Data</text>
<text x="37.4" y="45.1">Unused</text>
<text x="37.4" y="47.3">Unused</text>
<text x="50.2" y="43">|</text>
<text x="50.2" y="45.1">|</text>
<text x="50.2" y="47.3">|</text>
<text x="52.3" y="43">Red</text>
<text x="52.3" y="45.1">-</text>
<text x="52.3" y="47.3">-</text>
<text x="31" y="49.4">7</text>
<text x="35.3" y="49.4">|</text>
<text x="37.4" y="49.4">GND</text>
<text x="50.2" y="49.4">|</text>
<text x="52.3" y="49.4">Brown</text>
<text x="212.3" y="56.7">PWR, unused</text>
<text x="66.8" y="89.8">RF,</text>
<text x="70.9" y="89.8">short</text>
<text x="76.9" y="89.8">and</text>
<text x="81.5" y="89.8">hotplug</text>
<text x="89.8" y="89.8">protections</text>
<text x="216.5" y="129.2">;;;</text>
<text x="216.5" y="131.4">;</text>
<text x="274.1" y="129.2">;;;</text>
<text x="276.2" y="131.4">;</text>
<text x="216.5" y="133.5">;</text>
<text x="216.5" y="135.6">;</text>
<text x="216.5" y="137.8">;</text>
<text x="223.9" y="135.6">ADB &lt;--&gt;</text>
<text x="223.9" y="137.8">LED &lt;---</text>
<text x="230.3" y="133.5">Supply</text>
<text x="233.5" y="135.6">RA5 -|02</text>
<text x="233.5" y="137.8">RA4 -|03</text>
<text x="237.8" y="133.5">-|01</text>
<text x="246.4" y="133.5">08|-</text>
<text x="246.4" y="135.6">07|-</text>
<text x="246.4" y="137.8">06|-</text>
<text x="251.7" y="133.5">Ground</text>
<text x="251.7" y="135.6">RA0 &lt;---</text>
<text x="251.7" y="137.8">RA1 ---&gt;</text>
<text x="261.3" y="135.6">Data</text>
<text x="261.3" y="137.8">Data</text>
<text x="266.6" y="137.8">Clock</text>
<text x="276.2" y="133.5">;</text>
<text x="276.2" y="135.6">;</text>
<text x="276.2" y="137.8">;</text>
<text x="216.5" y="139.9">;</text>
<text x="216.5" y="142">;</text>
<text x="221.8" y="139.9">!MCLR ---&gt;</text>
<text x="233.5" y="139.9">RA3 -|04</text>
<text x="246.4" y="139.9">05|-</text>
<text x="251.7" y="139.9">RA2 ---&gt;</text>
<text x="261.3" y="139.9">Data</text>
<text x="266.6" y="139.9">Latch</text>
<text x="276.2" y="139.9">;</text>
<text x="276.2" y="142">;</text>
<text x="216.5" y="144.2">;</text>
<text x="216.5" y="146.3">;</text>
<text x="216.5" y="148.4">;</text>
<text x="221.8" y="146.3">LED is</text>
<text x="229.3" y="146.3">active</text>
<text x="236.8" y="146.3">low.</text>
<text x="276.2" y="144.2">;</text>
<text x="276.2" y="146.3">;</text>
<text x="276.2" y="148.4">;</text>
<text x="216.5" y="150.6">;;;</text>
<text x="274.1" y="150.6">;;;</text>
<text x="29.2" y="187.3">Mounting</text>
<text x="38.9" y="187.3">holes</text>
<text x="80.5" y="187.3">Tooling</text>
<text x="88.5" y="187.3">holes</text>
</g>
</svg>
